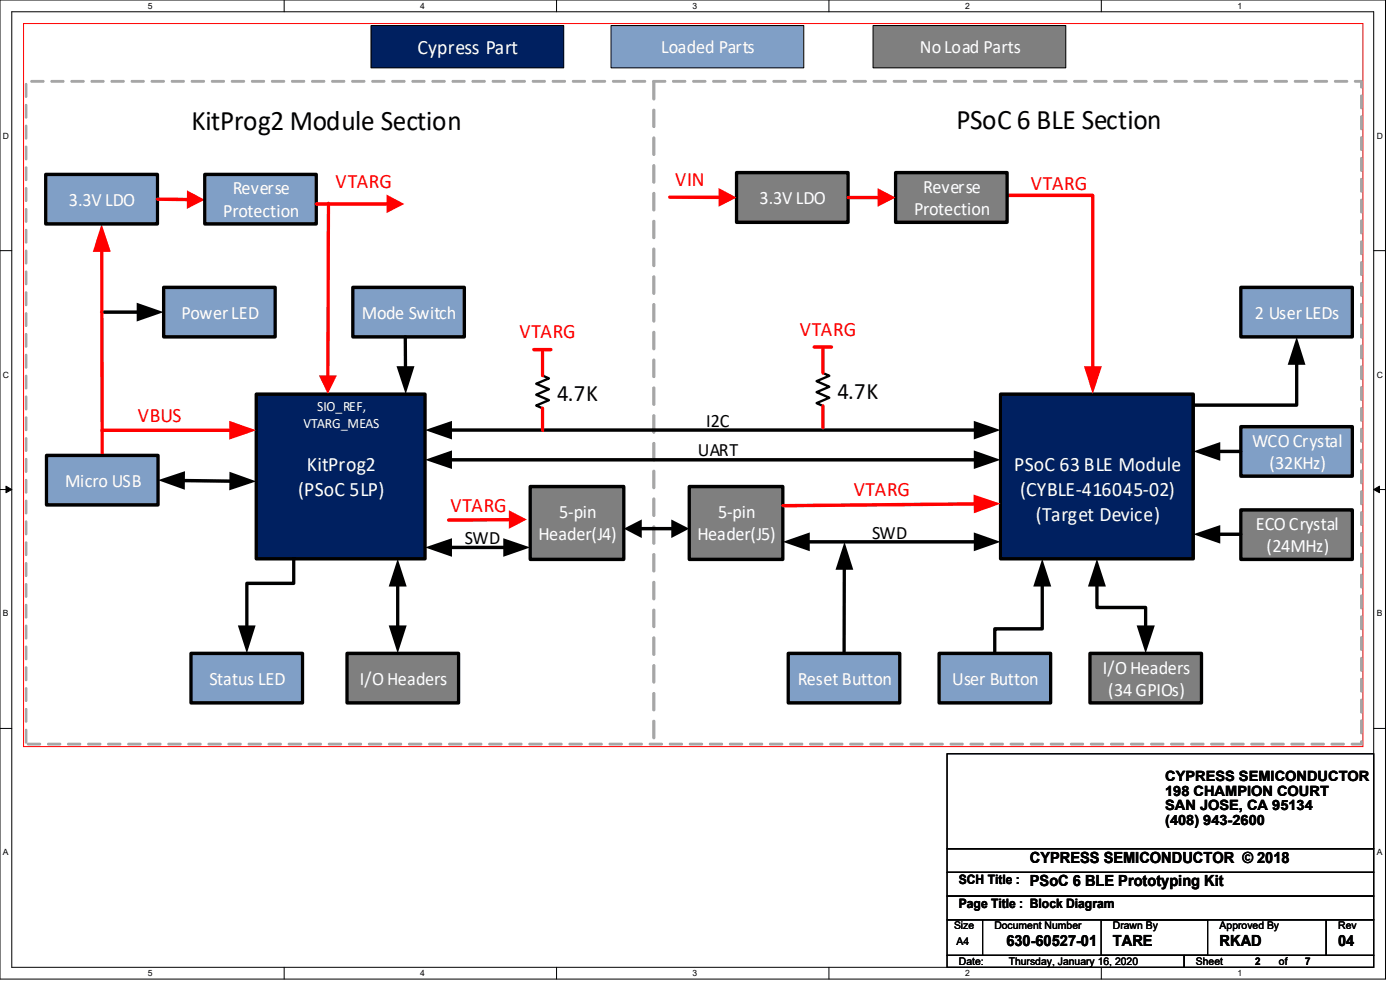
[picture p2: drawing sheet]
<svg xmlns="http://www.w3.org/2000/svg" width="297mm" height="210mm" viewBox="0 0 297 210" stroke-linecap="round" stroke-linejoin="round" font-family="sans-serif">
<path d="M0 0h293.9v207.7h-293.9zM2.5 2.5h288.9v202.7h-288.9z" fill="none" stroke="#000" stroke-width=".21"/>
<g fill="#fff">
<path d="M31.4 .3h.9v1.9h-.9z"/>
<path d="M31.4 205.4h.9v2h-.9z"/>
</g>
<path d="M60.3 0v2.5M60.3 205.2v2.5" fill="none" stroke="#000" stroke-width=".21"/>
<g fill="#fff">
<path d="M89.2 .3h.9v1.9h-.9z"/>
<path d="M89.2 205.4h.9v2h-.9z"/>
</g>
<path d="M118.1 0v2.5M118.1 205.2v2.5" fill="none" stroke="#000" stroke-width=".21"/>
<g fill="#fff">
<path d="M146.9 .3h1v1.9h-1z"/>
<path d="M146.9 205.4h1v2h-1z"/>
</g>
<path d="M175.9 0v2.5M175.9 205.2v2.5" fill="none" stroke="#000" stroke-width=".21"/>
<g fill="#fff">
<path d="M204.7 .3h1v1.9h-1z"/>
<path d="M204.7 205.4h1v2h-1z"/>
</g>
<path d="M233.6 0v2.5M233.6 205.2v2.5" fill="none" stroke="#000" stroke-width=".21"/>
<g fill="#fff">
<path d="M262.5 .3h1v1.9h-1z"/>
<path d="M262.5 205.4h1v2h-1z"/>
<path d="M.6 27.8h1.3v2h-1.3z"/>
<path d="M292.1 27.8h1.2v2h-1.2z"/>
<path d="M.6 78.5h1.3v2h-1.3z"/>
<path d="M292.1 78.5h1.2v2h-1.2z"/>
</g>
<path d="M0 53.2h2.5M291.4 53.2h2.5" fill="none" stroke="#000" stroke-width=".21"/>
<g fill="#fff">
<path d="M.6 129.2h1.2v1.9h-1.2z"/>
<path d="M292.1 129.2h1.1v1.9h-1.1z"/>
</g>
<path d="M0 103.8h2.5M1.3 103.1l1.2 .7-1.2 .7zM291.4 103.8l1.3-.7v1.4zM291.4 103.8h2.5" fill="none" stroke="#000" stroke-width=".21"/>
<path d="M1.3 103.1l1.2 .7-1.2 .7zM291.4 103.8l1.3-.7v1.4z" fill="#000"/>
<g fill="#fff">
<path d="M.6 179.8h1.2v2h-1.2z"/>
<path d="M292.1 179.8h1.1v2h-1.1z"/>
</g>
<path d="M0 154.5h2.5M291.4 154.5h2.5" fill="none" stroke="#000" stroke-width=".21"/>
<path d="M5 5h284.1v153.4h-284.1z" fill-rule="evenodd" fill="#fff"/>
<path d="M5 5h284.1v153.4h-284.1z" fill="none" stroke="#f00" stroke-width=".21"/>
<path d="M40.5 138.6h23.7v10.5h-23.7z" fill-rule="evenodd" fill="#809fc6"/>
<path d="M40.5 138.6h23.7v10.5h-23.7z" fill="none" stroke="#000" stroke-width=".71"/>
<path d="M73.6 138.6h23.7v10.5h-23.7z" fill-rule="evenodd" fill="#7f7f7f"/>
<path d="M73.6 138.6h23.7v10.5h-23.7z" fill="none" stroke="#000" stroke-width=".71"/>
<path d="M74.8 61h23.7v10.5h-23.7z" fill-rule="evenodd" fill="#809fc6"/>
<path d="M74.8 61h23.7v10.5h-23.7z" fill="none" stroke="#000" stroke-width=".71"/>
<path d="M199.2 138.6h23.7v10.5h-23.7z" fill-rule="evenodd" fill="#809fc6"/>
<path d="M199.2 138.6h23.7v10.5h-23.7z" fill="none" stroke="#000" stroke-width=".71"/>
<path d="M231.2 138.6h23.7v10.5h-23.7z" fill-rule="evenodd" fill="#7f7f7f"/>
<path d="M221.1 124v9.4h-10.1v5.2M231.2 138.6h23.7v10.5h-23.7z" fill="none" stroke="#000" stroke-width=".71"/>
<path d="M221.1 118.5l1.9 5.9h-3.8z" fill="#000"/>
<path d="M54.4 83.6h35.8v34.9h-35.8z" fill-rule="evenodd" fill="#002060"/>
<path d="M86 71.5v6.7M54.4 83.6h35.8v34.9h-35.8zM38.7 101.9l10.4 .2M62.3 118.5v5.2h-9.9v9.5" fill="none" stroke="#000" stroke-width=".71"/>
<path d="M84.1 77.7h3.8l-1.8 5.9zM33.5 101.9l5.7-2v4zM48.7 100.1l5.7 2-5.8 1.9zM50.5 132.7h3.7l-1.8 5.9z" fill="#000"/>
<path d="M167.2 138.6h23.7v10.5h-23.7z" fill-rule="evenodd" fill="#809fc6"/>
<path d="M167.2 138.6h23.7v10.5h-23.7z" fill="none" stroke="#000" stroke-width=".71"/>
<path d="M34.7 61h23.7v10.5h-23.7z" fill-rule="evenodd" fill="#809fc6"/>
<path d="M21.5 66.2h8M34.7 61h23.7v10.5h-23.7zM84.4 124v9.2" fill="none" stroke="#000" stroke-width=".71"/>
<path d="M29 64.2l5.7 2-5.7 2zM84.4 118.5l1.9 5.9h-3.8zM82.5 132.7h3.8l-1.9 5.9z" fill="#000"/>
<path d="M212.3 83.6h40.9v34.9h-40.9z" fill-rule="evenodd" fill="#002060"/>
<path d="M212.3 83.6h40.9v34.9h-40.9zM232.7 124v4.9h10.3v4.3" fill="none" stroke="#000" stroke-width=".71"/>
<path d="M232.7 118.5l1.9 5.9h-3.8zM241.1 132.7h3.9l-2 5.9z" fill="#000"/>
<path d="M263.2 90.5h23.7v10.5h-23.7z" fill-rule="evenodd" fill="#809fc6"/>
<path d="M263.2 90.5h23.7v10.5h-23.7z" fill="none" stroke="#000" stroke-width=".71"/>
<path d="M147.3 87.2h9.6v4h-9.6z" fill-rule="evenodd" fill="#fff"/>
<path d="M263.2 61h23.7v10.5h-23.7z" fill-rule="evenodd" fill="#809fc6"/>
<path d="M263.2 61h23.7v10.5h-23.7zM275.1 76.9v9h-21.9M258.4 95.8h4.8M179.1 120.4v18.2" fill="none" stroke="#000" stroke-width=".71"/>
<path d="M275.1 71.5l1.8 5.9h-3.7zM253.2 95.8l5.7-2v3.9zM179.2 114.9l1.8 6h-3.8z" fill="#000"/>
<path d="M21.6 52.9l.1 43.7" fill="none" stroke="#f00" stroke-width=".71"/>
<path d="M21.5 47.5l2 5.9h-3.8z" fill="#f00"/>
<path d="M156.3 36.6h23.6v10.6h-23.6z" fill-rule="evenodd" fill="#7f7f7f"/>
<path d="M156.3 36.6h23.6v10.6h-23.6z" fill="none" stroke="#000" stroke-width=".71"/>
<path d="M9.9 96.6h23.6v10.5h-23.6z" fill-rule="evenodd" fill="#809fc6"/>
<path d="M9.9 96.6h23.6v10.5h-23.6z" fill="none" stroke="#000" stroke-width=".71"/>
<path d="M213.7 41.4h18.1v36.8" fill="none" stroke="#f00" stroke-width=".71"/>
<path d="M230 77.7h3.8l-2 5.9z" fill="#f00"/>
<path d="M263.2 108.2h23.7v10.5h-23.7z" fill-rule="evenodd" fill="#7f7f7f"/>
<path d="M258.4 113.3h4.8M263.2 108.2h23.7v10.5h-23.7z" fill="none" stroke="#000" stroke-width=".71"/>
<path d="M253.2 113.3l5.7-1.9v3.9z" fill="#000"/>
<path d="M78.7 5.4h40.9v9h-40.9z" fill-rule="evenodd" fill="#002060"/>
<path d="M78.7 5.4h40.9v9h-40.9z" fill="none" stroke="#000" stroke-width=".21"/>
<path d="M129.6 5.4h40.9v9h-40.9z" fill-rule="evenodd" fill="#809fc6"/>
<path d="M129.6 5.4h40.9v9h-40.9z" fill="none" stroke="#000" stroke-width=".21"/>
<path d="M185.2 5.4h40.9v9h-40.9z" fill-rule="evenodd" fill="#7f7f7f"/>
<path d="M185.2 5.4h40.9v9h-40.9z" fill="none" stroke="#000" stroke-width=".21"/>
<path d="M21.7 91.3h27.4" fill="none" stroke="#f00" stroke-width=".71"/>
<path d="M48.6 89.3l5.8 2-5.8 2z" fill="#f00"/>
<path d="M9.7 37h23.7v10.5h-23.7z" fill-rule="evenodd" fill="#809fc6"/>
<path d="M9.7 37h23.7v10.5h-23.7z" fill="none" stroke="#000" stroke-width=".71"/>
<path d="M142.1 41.8l10.8 .1" fill="none" stroke="#f00" stroke-width=".71"/>
<path d="M152.4 39.9l3.9 2-3.9 2z" fill="#f00"/>
<path d="M33.4 42.2l6.7 .1" fill="none" stroke="#f00" stroke-width=".71"/>
<path d="M39.7 40.4l3.7 2-3.8 1.9z" fill="#f00"/>
<path d="M43.4 37h23.7v10.5h-23.7z" fill-rule="evenodd" fill="#809fc6"/>
<path d="M43.4 37h23.7v10.5h-23.7z" fill="none" stroke="#000" stroke-width=".71"/>
<path d="M67.1 43.3h15.3" fill="none" stroke="#f00" stroke-width=".71"/>
<path d="M82 41.3l3.8 2-3.8 1.9z" fill="#f00"/>
<path d="M69.7 43.1l-.1 37" fill="none" stroke="#f00" stroke-width=".71"/>
<path d="M67.6 79.6h3.9l-1.9 4z" fill="#f00"/>
<path d="M190 36.6h23.7v10.6h-23.7z" fill-rule="evenodd" fill="#7f7f7f"/>
<path d="M190 36.6h23.7v10.6h-23.7z" fill="none" stroke="#000" stroke-width=".71"/>
<path d="M179.9 41.9h6.7" fill="none" stroke="#f00" stroke-width=".71"/>
<path d="M186.2 39.9l3.8 2-3.8 2z" fill="#f00"/>
<path d="M138.5 17.3h.4v.2v3.5l-.2 .2-.2-.2zM138.6 23.2h.3v.2v3.4l-.2 .3-.2-.3zM138.6 29.1h.3v.2v3.4l-.2 .3-.2-.3v-3.4zM138.6 35h.3v.2v3.4l-.2 .3-.2-.3v-3.4zM138.6 40.8l.3 .1v.2v3.4l-.2 .2-.2-.2v-3.4zM138.5 46.8h.4v.1v3.5l-.2 .2-.2-.2zM138.6 52.6l.3 .1v.2v3.4l-.2 .3-.2-.3zM138.6 58.5l.3 .1v.2v3.4l-.2 .2-.2-.2zM138.6 64.4l.3 .1v.1v3.5l-.2 .2-.2-.2v-3.5zM138.6 70.3l.3 .1v.1v3.5l-.2 .2-.2-.2v-3.5zM138.6 76.2h.3v.2v3.5l-.2 .2-.2-.2v-3.5zM138.5 82.1h.4v.2v3.4l-.2 .3-.2-.3zM138.6 88h.3v.2v3.5l-.2 .2-.2-.2zM138.6 93.9h.3v.2v3.4l-.2 .3-.2-.3zM138.6 99.8h.3v.2v3.4l-.2 .3-.2-.3v-3.4zM138.6 105.7h.3v.2v3.4l-.2 .3-.2-.3v-3.4zM138.5 111.6h.4v.2v3.4l-.2 .2-.2-.2zM138.5 117.5h.4v.1v3.5l-.2 .2-.2-.2zM138.6 123.3l.3 .1v.2v3.4l-.2 .3-.2-.3zM138.6 129.2l.3 .1v.2v3.4l-.2 .2-.2-.2v-3.4zM138.6 135.1l.3 .1v.1v3.5l-.2 .2-.2-.2v-3.5zM138.6 141h.3v.2v3.5l-.2 .2-.2-.2v-3.5zM138.6 146.9l.3 .1v.2v3.4l-.2 .2-.2-.2zM138.5 152.8h.4v.2v3.5l-.2 .2-.2-.2z" fill="#a5a5a5"/>
<g fill="none" stroke="#a5a5a5" stroke-width=".21">
<path d="M138.5 17.3h.4v.2v3.5l-.2 .2-.2-.2zM138.6 23.2h.3v.2v3.4l-.2 .3-.2-.3zM138.6 29.1h.3v.2v3.4l-.2 .3-.2-.3v-3.4zM138.6 35h.3v.2v3.4l-.2 .3-.2-.3v-3.4zM138.5 52.7l.2-.1 .2 .3v3.4l-.2 .3-.2-.3zM138.5 46.8h.4v.1v3.5l-.2 .2-.2-.2zM138.6 40.8l.3 .1v.2v3.4l-.2 .2-.2-.2v-3.4zM138.6 58.5l.3 .1v.2v3.4l-.2 .2-.2-.2zM138.6 64.4l.3 .1v.1v3.5l-.2 .2-.2-.2v-3.5zM138.6 70.3l.3 .1v.1v3.5l-.2 .2-.2-.2v-3.5zM138.6 76.2h.3v.2v3.5l-.2 .2-.2-.2v-3.5zM138.5 88.1l.2-.1 .2 .2v3.5l-.2 .2-.2-.2z"/>
<path d="M138.5 82.1h.4v.2v3.4l-.2 .3-.2-.3zM138.6 93.9h.3v.2v3.4l-.2 .3-.2-.3zM138.6 99.8h.3v.2v3.4l-.2 .3-.2-.3v-3.4zM138.5 111.6h.4v.2v3.4l-.2 .2-.2-.2zM138.5 117.5h.4v.1v3.5l-.2 .2-.2-.2zM138.6 105.7h.3v.2v3.4l-.2 .3-.2-.3v-3.4zM138.6 123.3l.3 .1v.2v3.4l-.2 .3-.2-.3zM138.6 129.2l.3 .1v.2v3.4l-.2 .2-.2-.2v-3.4zM138.6 135.1l.3 .1v.1v3.5l-.2 .2-.2-.2v-3.5zM138.5 147l.2-.1 .2 .3v3.4l-.2 .2-.2-.2zM138.5 152.8h.4v.2v3.5l-.2 .2-.2-.2zM138.6 141h.3v.2v3.5l-.2 .2-.2-.2v-3.5z"/>
</g>
<path d="M146.2 103.2h19.9v15.5h-19.9z" fill-rule="evenodd" fill="#7f7f7f"/>
<path d="M135.7 112.1h7.2M146.2 103.2h19.9v15.5h-19.9z" fill="none" stroke="#000" stroke-width=".71"/>
<path d="M132.3 112.1l3.8-1.9v3.9zM142.4 110.2l3.8 1.9-3.8 2z" fill="#000"/>
<path d="M112.5 103.2h19.8v15.5h-19.8z" fill-rule="evenodd" fill="#7f7f7f"/>
<path d="M112.5 103.2h19.8v15.5h-19.8z" fill="none" stroke="#000" stroke-width=".71"/>
<path d="M108.4 110.2l-13.2 .1" fill="none" stroke="#f00" stroke-width=".71"/>
<path d="M107.9 108.2l3.9 2-3.9 2z" fill="#f00"/>
<path d="M207.1 106.9l-41 .4" fill="none" stroke="#f00" stroke-width=".71"/>
<path d="M206.5 104.9l5.8 1.9-5.7 2.1z" fill="#f00"/>
<path d="M95.4 91.2h111.7M95.4 97.5h111.7M95.4 116.1h11.8M171.3 114.9h35.8" fill="none" stroke="#000" stroke-width=".71"/>
<path d="M90.2 91.2l5.7-1.9v3.9zM90.2 97.5l5.7-2v4zM206.6 89.3l5.7 1.9-5.7 2zM206.6 95.5l5.7 2-5.7 2zM90.2 116.1l5.7-1.9v3.9zM106.8 114.2l5.7 1.9-5.7 2zM166.1 114.9l5.7-2v4zM206.6 112.9l5.7 2-5.7 2z" fill="#000"/>
<path d="M5.4 154.7h.3v.2v2.5l-.2 .2-.1-.2zM5.4 150.3l.3 .2v2.5l-.2 .2-.1-.2zM5.4 145.9l.3 .1v2.6l-.2 .2-.1-.2zM5.4 141.5h.3v.1v2.6l-.2 .2-.1-.2zM5.4 137.1l.3 .1v2.6l-.2 .2-.1-.2zM5.4 132.6h.3v.2v2.5l-.2 .3-.1-.3zM5.4 128.2l.3 .2v2.5l-.2 .2-.1-.2zM5.4 123.8l.3 .2v2.5l-.2 .2-.1-.2zM5.4 119.4h.3v.1v2.6l-.2 .2-.1-.2zM5.4 115l.3 .1v2.6l-.2 .2-.1-.2zM5.4 110.5h.3v.2v2.5l-.2 .3-.1-.3zM5.4 106.1l.3 .2v2.5l-.2 .2-.1-.2zM5.4 101.7l.3 .2v2.5l-.2 .2-.1-.2zM5.4 97.3h.3v.2v2.5l-.2 .2-.1-.2zM5.4 92.9l.3 .1v2.6l-.2 .2-.1-.2zM5.4 88.5l.3 .1v2.6l-.2 .2-.1-.2zM5.4 84h.3v.2v2.5l-.2 .3-.1-.3zM5.4 79.6l.3 .2v2.5l-.2 .2-.1-.2zM5.4 75.2h.3v.2v2.5l-.2 .2-.1-.2zM5.4 70.8l.3 .1v2.6l-.2 .2-.1-.2zM5.4 66.4l.3 .1v2.6l-.2 .2-.1-.2zM5.4 61.9h.3v.2v2.5l-.2 .3-.1-.3zM5.4 57.5l.3 .2v2.5l-.2 .2-.1-.2zM5.4 53.1h.3v.2v2.5l-.2 .2-.1-.2zM5.4 48.7l.3 .1v2.6l-.2 .2-.1-.2zM5.4 44.3l.3 .1v2.6l-.2 .2-.1-.2zM5.4 39.9h.3v.1v2.5l-.2 .3-.1-.3zM5.4 35.4l.3 .2v2.5l-.2 .2-.1-.2zM5.4 31l.3 .2v2.5l-.2 .2-.1-.2zM5.4 26.6h.3v.2v2.5l-.2 .2-.1-.2zM5.4 22.2l.3 .1v2.6l-.2 .2-.1-.2zM5.4 17.8h.3v.1v2.5l-.2 .3-.1-.3zM6.6 17.1h2.6l.2 .2-.2 .1h-2.5zM10.8 17.1h2.6l.2 .2-.2 .1h-2.4zM15.1 17.1h2.6l.2 .2-.2 .1h-2.5zM19.3 17.1h2.6l.2 .2-.2 .1h-2.4zM23.6 17.1h2.6l.2 .2-.2 .1h-2.5zM27.9 17.1h2.5l.2 .2-.2 .1h-2.4zM32.1 17.1h2.6l.2 .2-.2 .1h-2.5zM36.4 17.1h2.5l.2 .2-.2 .1h-2.4zM40.6 17.1h2.6l.2 .2-.2 .1h-2.5zM44.9 17.1h2.6l.1 .2-.1 .1h-2.5zM49.1 17.1h2.6l.2 .2-.2 .1h-2.5zM53.4 17.1h2.6l.1 .2-.1 .1h-2.5zM57.6 17.1h2.6l.2 .2-.2 .1h-2.5zM61.9 17.1h2.6l.1 .2-.1 .1h-2.5zM66.1 17.1h2.6l.2 .2-.2 .1h-2.4zM70.4 17.1h2.6l.2 .2-.2 .1h-2.5zM74.6 17.1h2.7l.1 .2-.1 .1h-2.5zM78.9 17.1h2.6l.2 .2-.2 .1h-2.5zM83.2 17.1h2.6l.1 .2-.1 .1h-2.5zM87.4 17.1h2.6l.2 .2-.2 .1h-2.5zM91.7 17.1h2.6l.1 .2-.1 .1h-2.5zM95.9 17.1h2.6l.2 .2-.2 .1h-2.4zM100.2 17.1h2.6l.2 .2-.2 .1h-2.5zM104.4 17.1h2.6l.2 .2-.2 .1h-2.4zM108.7 17.1h2.6l.2 .2-.2 .1h-2.5zM113 17.1h2.5l.2 .2-.2 .1h-2.4zM117.2 17.1h2.6l.2 .2-.2 .1h-2.5zM121.5 17.1h2.5l.2 .2-.2 .1h-2.4zM125.7 17.1h2.6l.2 .2-.2 .1h-2.5zM130 17.1h2.5l.2 .2-.2 .1h-2.4zM134.2 17.1h2.6l.2 .2-.2 .1h-2.5zM138.5 17.1h2.6l.2 .2-.2 .1h-2.5zM142.7 17.1h2.6l.2 .2-.2 .1h-2.5zM147 17.1h2.6l.2 .2-.2 .1h-2.5zM151.2 17.1h2.6l.2 .2-.2 .1h-2.5zM155.5 17.1h2.6l.2 .2-.2 .1h-2.5zM159.7 17.1h2.6l.2 .2-.2 .1h-2.4zM164 17.1h2.6l.2 .2-.2 .1h-2.5zM168.2 17.1h2.7l.1 .2-.1 .1h-2.5zM172.5 17.1h2.6l.2 .2-.2 .1h-2.5zM176.8 17.1h2.6l.1 .2-.1 .1h-2.5zM181 17.1h2.6l.2 .2-.2 .1h-2.5zM185.3 17.1h2.6l.1 .2-.1 .1h-2.5zM189.5 17.1h2.6l.2 .2-.2 .1h-2.4zM193.8 17.1h2.6l.2 .2-.2 .1h-2.5zM198 17.1h2.6l.2 .2-.2 .1h-2.4zM202.3 17.1h2.6l.2 .2-.2 .1h-2.5zM206.6 17.1h2.5l.2 .2-.2 .1h-2.4zM210.8 17.1h2.6l.2 .2-.2 .1h-2.5zM215.1 17.1h2.5l.2 .2-.2 .1h-2.4zM219.3 17.1h2.6l.2 .2-.2 .1h-2.5zM223.6 17.1h2.5l.3 .2-.3 .1h-2.4zM227.8 17.1h2.6l.2 .2-.2 .1h-2.4l-.2-.1zM232.1 17.1h2.6l.2 .2-.2 .1h-2.5zM236.3 17.1h2.6l.2 .2-.2 .1h-2.4l-.2-.1zM240.6 17.1h2.6l.2 .2-.2 .1h-2.5zM244.8 17.1h2.6l.2 .2-.2 .1h-2.4l-.2-.1zM249.1 17.1h2.6l.2 .2-.2 .1h-2.5zM253.3 17.1h2.6l.2 .2-.2 .1h-2.4l-.2-.1zM257.6 17.1h2.6l.2 .2-.2 .1h-2.5zM261.8 17.1h2.7l.1 .2-.1 .1h-2.5l-.2-.1zM266.1 17.1h2.6l.2 .2-.2 .1h-2.5zM270.4 17.1h2.6l.1 .2-.1 .1h-2.5l-.2-.1zM274.6 17.1h2.6l.2 .2-.2 .1h-2.5zM278.9 17.1h2.6l.1 .2-.1 .1h-2.5l-.2-.1zM283.1 17.1h2.6l.2 .2-.2 .1h-2.4zM287.4 17.1h1.5v1.5l-.3-.1v-1.2l.2 .1h-1.3l-.2-.1zM288.7 20.2l.3 .1v2.6l-.2 .2-.2-.2zM288.7 24.6h.2l.1 .2v2.5l-.2 .2-.2-.2zM288.7 29.1l.3 .1v2.5l-.2 .2-.2-.2zM288.7 33.5h.2l.1 .1v2.6l-.2 .2-.2-.2zM288.7 37.9l.3 .1v2.6l-.2 .2-.2-.2zM288.7 42.3l.3 .1v2.6l-.2 .2-.2-.2zM288.7 46.7h.2l.1 .2v2.5l-.2 .2-.2-.2zM288.7 51.1l.3 .2v2.5l-.2 .2-.2-.2zM288.7 55.6l.3 .1v2.6l-.2 .1-.2-.1zM288.7 60h.2l.1 .1v2.6l-.2 .2-.2-.2zM288.7 64.4l.3 .1v2.6l-.2 .2-.2-.2zM288.7 68.8h.2l.1 .2v2.5l-.2 .2-.2-.2zM288.7 73.2l.3 .2v2.5l-.2 .2-.2-.2zM288.7 77.6l.3 .2v2.5l-.2 .2-.2-.2zM288.7 82.1h.2l.1 .1v2.6l-.2 .2-.2-.2zM288.7 86.5l.3 .1v2.6l-.2 .2-.2-.2zM288.7 90.9h.2l.1 .2v2.5l-.2 .2-.2-.2zM288.7 95.3l.3 .2v2.5l-.2 .2-.2-.2zM288.7 99.7l.3 .2v2.5l-.2 .2-.2-.2zM288.7 104.2h.2l.1 .1v2.5l-.2 .3-.2-.3zM288.7 108.6l.3 .1v2.6l-.2 .2-.2-.2zM288.7 113l.3 .1v2.6l-.2 .2-.2-.2zM288.7 117.4h.2l.1 .2v2.5l-.2 .2-.2-.2zM288.7 121.8l.3 .2v2.5l-.2 .2-.2-.2zM288.7 126.3h.2l.1 .1v2.5l-.2 .3-.2-.3zM288.7 130.7l.3 .1v2.6l-.2 .2-.2-.2zM288.7 135.1l.3 .1v2.6l-.2 .2-.2-.2zM288.7 139.5h.2l.1 .2v2.5l-.2 .2-.2-.2zM288.7 143.9l.3 .2v2.5l-.2 .2-.2-.2zM288.7 148.4h.2l.1 .1v2.5l-.2 .3-.2-.3zM288.7 152.8h.2l.1 .1v2.5l-.2 .3-.2-.3zM286.7 157.7l2.1-.1-.2 .2 .1-.6 .3 .1v.5l-.2 .2h-2zM282.4 157.7l2.6-.1 .2 .2-.2 .2h-2.5zM278.2 157.7l2.6-.1 .2 .2-.2 .2h-2.5zM273.9 157.7l2.6-.1 .2 .2-.2 .2h-2.5zM269.7 157.7l2.6-.1 .2 .2-.2 .2h-2.5zM265.4 157.7l2.6-.1 .2 .2-.2 .2h-2.5zM261.2 157.7l2.6-.1 .1 .2-.1 .2h-2.5zM256.9 157.7l2.6-.1 .2 .2-.2 .2h-2.5zM252.7 157.7l2.6-.1 .1 .2-.1 .2h-2.5zM248.4 157.7l2.6-.1 .2 .2-.2 .2h-2.5zM244.1 157.7l2.7-.1 .1 .2-.1 .2h-2.5zM239.9 157.7l2.6-.1 .2 .2-.2 .2h-2.5zM235.6 157.7l2.7-.1 .1 .2-.1 .2h-2.5zM231.4 157.7l2.6-.1 .1 .2-.1 .2h-2.5zM227.1 157.7l2.6-.1 .2 .2-.2 .2h-2.5zM222.9 157.7l2.6-.1 .1 .2-.1 .2h-2.5zM218.6 157.7l2.6-.1 .2 .2-.2 .2h-2.5zM214.3 157.7l2.7-.1 .1 .2-.1 .2h-2.5zM210.1 157.7l2.6-.1 .2 .2-.2 .2h-2.5zM205.8 157.7l2.6-.1 .2 .2-.2 .2h-2.4zM201.6 157.7l2.6-.1 .1 .2-.1 .2h-2.5zM197.3 157.7l2.6-.1 .2 .2-.2 .2h-2.5zM193.1 157.7l2.6-.1 .1 .2-.1 .2h-2.5zM188.8 157.7l2.6-.1 .2 .2-.2 .2h-2.5zM184.6 157.7l2.6-.1 .1 .2-.1 .2h-2.5zM180.3 157.7l2.6-.1 .2 .2-.2 .2h-2.5zM176.1 157.7l2.6-.1 .1 .2-.1 .2h-2.5zM171.8 157.7l2.6-.1 .2 .2-.2 .2h-2.5zM167.6 157.7l2.6-.1 .1 .2-.1 .2h-2.5zM163.3 157.7l2.6-.1 .2 .2-.2 .2h-2.5zM159 157.7l2.7-.1 .1 .2-.1 .2h-2.5zM154.8 157.7l2.6-.1 .2 .2-.2 .2h-2.5zM150.5 157.7l2.7-.1 .1 .2-.1 .2h-2.5zM146.3 157.7l2.6-.1 .2 .2-.2 .2h-2.5zM142 157.7l2.7-.1 .1 .2-.1 .2h-2.5zM137.8 157.7l2.6-.1 .1 .2-.1 .2h-2.5zM133.5 157.7l2.6-.1 .2 .2-.2 .2h-2.5zM129.3 157.7l2.6-.1 .1 .2-.1 .2h-2.5zM125 157.7l2.6-.1 .2 .2-.2 .2h-2.5zM120.7 157.7l2.7-.1 .1 .2-.1 .2h-2.5zM116.5 157.7l2.6-.1 .2 .2-.2 .2h-2.5zM112.2 157.7l2.7-.1 .1 .2-.1 .2h-2.5zM108 157.7l2.6-.1 .1 .2-.1 .2h-2.5zM103.7 157.7l2.6-.1 .2 .2-.2 .2h-2.5zM99.5 157.7l2.6-.1 .1 .2-.1 .2h-2.5zM95.2 157.7l2.6-.1 .2 .2-.2 .2h-2.5zM91 157.7l2.6-.1 .1 .2-.1 .2h-2.5zM86.7 157.7l2.6-.1 .2 .2-.2 .2h-2.5zM82.5 157.7l2.6-.1 .1 .2-.1 .2h-2.5zM78.2 157.7l2.6-.1 .2 .2-.2 .2h-2.5zM74 157.7l2.6-.1 .1 .2-.1 .2h-2.5zM69.7 157.7l2.6-.1 .2 .2-.2 .2h-2.5zM65.4 157.7l2.7-.1 .1 .2-.1 .2h-2.5h-.2zM61.2 157.7l2.6-.1 .2 .2-.2 .2h-2.5zM56.9 157.7l2.7-.1 .1 .2-.1 .2h-2.5h-.2zM52.7 157.7l2.6-.1 .2 .2-.2 .2h-2.5zM48.4 157.7l2.7-.1 .1 .2-.1 .2h-2.5h-.2zM44.2 157.7l2.6-.1 .1 .2-.1 .2h-2.5zM39.9 157.7l2.6-.1 .2 .2-.2 .2h-2.5h-.1zM35.7 157.7l2.6-.1 .1 .2-.1 .2h-2.5zM31.4 157.7l2.6-.1 .2 .2-.2 .2h-2.5h-.1zM27.1 157.7l2.7-.1 .1 .2-.1 .2h-2.5zM22.9 157.7l2.6-.1 .2 .2-.2 .2h-2.5h-.1zM18.6 157.7l2.7-.1 .1 .2-.1 .2h-2.5zM14.4 157.7l2.6-.1 .1 .2-.1 .2h-2.5h-.1zM10.1 157.7l2.6-.1 .2 .2-.2 .2h-2.5zM5.9 157.7l2.6-.1 .1 .2-.1 .2h-2.5h-.1z" fill="#a5a5a5"/>
<g fill="none" stroke="#a5a5a5" stroke-width=".21">
<path d="M5.4 17.8h.3v.1v2.5l-.2 .3-.1-.3zM6.6 17.1h2.6l.2 .2-.2 .1h-2.5zM10.8 17.1h2.6l.2 .2-.2 .1h-2.4zM15.1 17.1h2.6l.2 .2-.2 .1h-2.5zM19.3 17.1h2.6l.2 .2-.2 .1h-2.4zM23.6 17.1h2.6l.2 .2-.2 .1h-2.5zM27.9 17.1h2.5l.2 .2-.2 .1h-2.4zM32.1 17.1h2.6l.2 .2-.2 .1h-2.5zM36.4 17.1h2.5l.2 .2-.2 .1h-2.4zM40.6 17.1h2.6l.2 .2-.2 .1h-2.5zM44.9 17.1h2.6l.1 .2-.1 .1h-2.5zM49.1 17.1h2.6l.2 .2-.2 .1h-2.5z"/>
<path d="M53.4 17.1h2.6l.1 .2-.1 .1h-2.5zM57.6 17.1h2.6l.2 .2-.2 .1h-2.5zM61.9 17.1h2.6l.1 .2-.1 .1h-2.5zM66.1 17.1h2.6l.2 .2-.2 .1h-2.4zM70.4 17.1h2.6l.2 .2-.2 .1h-2.5zM74.6 17.1h2.7l.1 .2-.1 .1h-2.5zM78.9 17.1h2.6l.2 .2-.2 .1h-2.5zM83.2 17.1h2.6l.1 .2-.1 .1h-2.5zM87.4 17.1h2.6l.2 .2-.2 .1h-2.5zM91.7 17.1h2.6l.1 .2-.1 .1h-2.5zM95.9 17.1h2.6l.2 .2-.2 .1h-2.4zM100.2 17.1h2.6l.2 .2-.2 .1h-2.5z"/>
<path d="M104.4 17.1h2.6l.2 .2-.2 .1h-2.4zM108.7 17.1h2.6l.2 .2-.2 .1h-2.5zM113 17.1h2.5l.2 .2-.2 .1h-2.4zM117.2 17.1h2.6l.2 .2-.2 .1h-2.5zM121.5 17.1h2.5l.2 .2-.2 .1h-2.4zM125.7 17.1h2.6l.2 .2-.2 .1h-2.5zM130 17.1h2.5l.2 .2-.2 .1h-2.4zM134.2 17.1h2.6l.2 .2-.2 .1h-2.5zM138.5 17.1h2.6l.2 .2-.2 .1h-2.5zM142.7 17.1h2.6l.2 .2-.2 .1h-2.5zM147 17.1h2.6l.2 .2-.2 .1h-2.5zM151.2 17.1h2.6l.2 .2-.2 .1h-2.5z"/>
<path d="M155.5 17.1h2.6l.2 .2-.2 .1h-2.5zM159.7 17.1h2.6l.2 .2-.2 .1h-2.4zM164 17.1h2.6l.2 .2-.2 .1h-2.5zM168.2 17.1h2.7l.1 .2-.1 .1h-2.5zM172.5 17.1h2.6l.2 .2-.2 .1h-2.5zM176.8 17.1h2.6l.1 .2-.1 .1h-2.5zM181 17.1h2.6l.2 .2-.2 .1h-2.5zM185.3 17.1h2.6l.1 .2-.1 .1h-2.5zM189.5 17.1h2.6l.2 .2-.2 .1h-2.4zM193.8 17.1h2.6l.2 .2-.2 .1h-2.5zM198 17.1h2.6l.2 .2-.2 .1h-2.4zM202.3 17.1h2.6l.2 .2-.2 .1h-2.5z"/>
<path d="M206.6 17.1h2.5l.2 .2-.2 .1h-2.4zM210.8 17.1h2.6l.2 .2-.2 .1h-2.5zM215.1 17.1h2.5l.2 .2-.2 .1h-2.4zM219.3 17.1h2.6l.2 .2-.2 .1h-2.5zM223.6 17.1h2.5l.3 .2-.3 .1h-2.4zM227.8 17.1h2.6l.2 .2-.2 .1h-2.4l-.2-.1zM232.1 17.1h2.6l.2 .2-.2 .1h-2.5zM236.3 17.1h2.6l.2 .2-.2 .1h-2.4l-.2-.1zM240.6 17.1h2.6l.2 .2-.2 .1h-2.5zM244.8 17.1h2.6l.2 .2-.2 .1h-2.4l-.2-.1zM249.1 17.1h2.6l.2 .2-.2 .1h-2.5zM253.3 17.1h2.6l.2 .2-.2 .1h-2.4l-.2-.1z"/>
<path d="M257.6 17.1h2.6l.2 .2-.2 .1h-2.5zM261.8 17.1h2.7l.1 .2-.1 .1h-2.5l-.2-.1zM266.1 17.1h2.6l.2 .2-.2 .1h-2.5zM270.4 17.1h2.6l.1 .2-.1 .1h-2.5l-.2-.1zM274.6 17.1h2.6l.2 .2-.2 .1h-2.5zM278.9 17.1h2.6l.1 .2-.1 .1h-2.5l-.2-.1zM283.1 17.1h2.6l.2 .2-.2 .1h-2.4zM287.4 17.1h1.5v1.5l-.3-.1v-1.2l.2 .1h-1.3l-.2-.1zM5.4 39.9h.3v.1v2.5l-.2 .3-.1-.3zM5.4 35.4l.3 .2v2.5l-.2 .2-.1-.2zM5.4 31l.3 .2v2.5l-.2 .2-.1-.2zM5.4 26.6h.3v.2v2.5l-.2 .2-.1-.2z"/>
<path d="M5.4 22.2l.3 .1v2.6l-.2 .2-.1-.2zM288.7 20.2l.3 .1v2.6l-.2 .2-.2-.2zM288.7 24.6h.2l.1 .2v2.5l-.2 .2-.2-.2zM288.7 29.1l.3 .1v2.6l-.2 .1-.2-.1zM288.7 33.5h.2l.1 .1v2.6l-.2 .2-.2-.2zM288.7 37.9l.3 .1v2.6l-.2 .2-.2-.2zM5.4 57.5l.3 .2v2.5l-.2 .2-.1-.2zM5.4 53.1h.3v.2v2.5l-.2 .2-.1-.2zM5.4 48.7l.3 .1v2.6l-.2 .2-.1-.2zM5.4 44.3l.3 .1v2.6l-.2 .2-.1-.2zM288.7 42.3l.3 .1v2.6l-.2 .2-.2-.2zM288.7 46.7h.2l.1 .2v2.5l-.2 .2-.2-.2z"/>
<path d="M288.7 51.1l.3 .2v2.5l-.2 .2-.2-.2zM288.7 55.6l.3 .1v2.6l-.2 .1-.2-.1zM288.7 60h.2l.1 .1v2.6l-.2 .2-.2-.2zM5.4 79.6l.3 .2v2.5l-.2 .2-.1-.2zM5.4 75.2h.3v.2v2.5l-.2 .2-.1-.2zM5.4 70.8l.3 .1v2.6l-.2 .2-.1-.2zM5.4 66.4l.3 .1v2.6l-.2 .2-.1-.2zM5.4 61.9h.3v.2v2.5l-.2 .3-.1-.3zM288.7 64.4l.3 .1v2.6l-.2 .2-.2-.2zM288.7 68.8h.2l.1 .2v2.5l-.2 .2-.2-.2zM288.7 73.2l.3 .2v2.5l-.2 .2-.2-.2zM288.7 77.7l.3 .1v2.5l-.2 .2-.2-.2z"/>
<path d="M5.4 97.3h.3v.2v2.5l-.2 .2-.1-.2zM5.4 92.9l.3 .1v2.6l-.2 .2-.1-.2zM5.4 88.5l.3 .1v2.6l-.2 .2-.1-.2zM5.4 84h.3v.2v2.5l-.2 .3-.1-.3zM288.7 82.1h.2l.1 .1v2.6l-.2 .2-.2-.2zM288.7 86.5l.3 .1v2.6l-.2 .2-.2-.2zM288.7 90.9h.2l.1 .2v2.5l-.2 .2-.2-.2zM288.7 95.3l.3 .2v2.5l-.2 .2-.2-.2zM288.7 99.7l.3 .2v2.5l-.2 .2-.2-.2zM5.4 119.4h.3v.1v2.6l-.2 .2-.1-.2zM5.4 115l.3 .1v2.6l-.2 .2-.1-.2zM5.4 110.5h.3v.2v2.5l-.2 .3-.1-.3z"/>
<path d="M5.4 106.1l.3 .2v2.5l-.2 .2-.1-.2zM5.4 101.7l.3 .2v2.5l-.2 .2-.1-.2zM288.7 104.2h.2l.1 .1v2.5l-.2 .3-.2-.3zM288.7 108.6l.3 .1v2.6l-.2 .2-.2-.2zM288.7 113l.3 .1v2.6l-.2 .2-.2-.2zM288.7 117.4h.2l.1 .2v2.5l-.2 .2-.2-.2zM5.4 137.1l.3 .1v2.6l-.2 .2-.1-.2zM5.4 132.6h.3v.2v2.5l-.2 .3-.1-.3zM5.4 128.2l.3 .2v2.5l-.2 .2-.1-.2zM5.4 123.8l.3 .2v2.5l-.2 .2-.1-.2zM288.7 121.8l.3 .2v2.5l-.2 .2-.2-.2zM288.7 126.3h.2l.1 .1v2.5l-.2 .3-.2-.3z"/>
<path d="M288.7 130.7l.3 .1v2.6l-.2 .2-.2-.2zM288.7 135.1l.3 .1v2.6l-.2 .2-.2-.2zM288.7 139.5h.2l.1 .2v2.5l-.2 .2-.2-.2zM5.4 154.7h.3v.2v2.5l-.2 .2-.1-.2zM5.4 150.3l.3 .2v2.5l-.2 .2-.1-.2zM5.4 145.9l.3 .1v2.6l-.2 .2-.1-.2zM5.4 141.5h.3v.1v2.6l-.2 .2-.1-.2zM5.9 157.7l2.6-.1 .1 .2-.1 .2h-2.5h-.1zM10.1 157.7l2.6-.1 .2 .2-.2 .2h-2.5zM14.4 157.7l2.6-.1 .1 .2-.1 .2h-2.5h-.1zM18.6 157.7l2.7-.1 .1 .2-.1 .2h-2.5zM22.9 157.7l2.6-.1 .2 .2-.2 .2h-2.5h-.1z"/>
<path d="M27.1 157.7l2.7-.1 .1 .2-.1 .2h-2.5zM31.4 157.7l2.6-.1 .2 .2-.2 .2h-2.5h-.1zM35.7 157.7l2.6-.1 .1 .2-.1 .2h-2.5zM39.9 157.7l2.6-.1 .2 .2-.2 .2h-2.5h-.1zM44.2 157.7l2.6-.1 .1 .2-.1 .2h-2.5zM48.4 157.7l2.7-.1 .1 .2-.1 .2h-2.5h-.2zM52.7 157.7l2.6-.1 .2 .2-.2 .2h-2.5zM56.9 157.7l2.7-.1 .1 .2-.1 .2h-2.5h-.2zM61.2 157.7l2.6-.1 .2 .2-.2 .2h-2.5zM65.4 157.7l2.7-.1 .1 .2-.1 .2h-2.5h-.2zM69.7 157.7l2.6-.1 .2 .2-.2 .2h-2.5zM74 157.7l2.6-.1 .1 .2-.1 .2h-2.5z"/>
<path d="M78.2 157.7l2.6-.1 .2 .2-.2 .2h-2.5zM82.5 157.7l2.6-.1 .1 .2-.1 .2h-2.5zM86.7 157.7l2.6-.1 .2 .2-.2 .2h-2.5zM91 157.7l2.6-.1 .1 .2-.1 .2h-2.5zM95.2 157.7l2.6-.1 .2 .2-.2 .2h-2.5zM99.5 157.7l2.6-.1 .1 .2-.1 .2h-2.5zM103.7 157.7l2.6-.1 .2 .2-.2 .2h-2.5zM108 157.7l2.6-.1 .1 .2-.1 .2h-2.5zM112.2 157.7l2.7-.1 .1 .2-.1 .2h-2.5zM116.5 157.7l2.6-.1 .2 .2-.2 .2h-2.5zM120.7 157.7l2.7-.1 .1 .2-.1 .2h-2.5zM125 157.7l2.6-.1 .2 .2-.2 .2h-2.5z"/>
<path d="M129.3 157.7l2.6-.1 .1 .2-.1 .2h-2.5zM133.5 157.7l2.6-.1 .2 .2-.2 .2h-2.5zM137.8 157.7l2.6-.1 .1 .2-.1 .2h-2.5zM142 157.7l2.7-.1 .1 .2-.1 .2h-2.5zM146.3 157.7l2.6-.1 .2 .2-.2 .2h-2.5zM150.5 157.7l2.7-.1 .1 .2-.1 .2h-2.5zM154.8 157.7l2.6-.1 .2 .2-.2 .2h-2.5zM159 157.7l2.7-.1 .1 .2-.1 .2h-2.5zM163.3 157.7l2.6-.1 .2 .2-.2 .2h-2.5zM167.5 157.7l2.7-.1 .1 .2-.1 .2h-2.5zM171.8 157.7l2.6-.1 .2 .2-.2 .2h-2.5zM176.1 157.7l2.6-.1 .1 .2-.1 .2h-2.5z"/>
<path d="M180.3 157.7l2.6-.1 .2 .2-.2 .2h-2.5zM184.6 157.7l2.6-.1 .1 .2-.1 .2h-2.5zM188.8 157.7l2.6-.1 .2 .2-.2 .2h-2.5zM193.1 157.7l2.6-.1 .1 .2-.1 .2h-2.5zM197.3 157.7l2.6-.1 .2 .2-.2 .2h-2.5zM201.6 157.7l2.6-.1 .1 .2-.1 .2h-2.5zM205.8 157.7l2.6-.1 .2 .2-.2 .2h-2.4zM210.1 157.7l2.6-.1 .2 .2-.2 .2h-2.5zM214.3 157.7l2.7-.1 .1 .2-.1 .2h-2.5zM218.6 157.7l2.6-.1 .2 .2-.2 .2h-2.5zM222.9 157.7l2.6-.1 .1 .2-.1 .2h-2.5zM227.1 157.7l2.6-.1 .2 .2-.2 .2h-2.5z"/>
<path d="M231.4 157.7l2.6-.1 .1 .2-.1 .2h-2.5zM235.6 157.7l2.7-.1 .1 .2-.1 .2h-2.5zM239.9 157.7l2.6-.1 .2 .2-.2 .2h-2.5zM244.1 157.7l2.7-.1 .1 .2-.1 .2h-2.5zM248.4 157.7l2.6-.1 .2 .2-.2 .2h-2.5zM252.7 157.7l2.6-.1 .1 .2-.1 .2h-2.5zM256.9 157.7l2.6-.1 .2 .2-.2 .2h-2.5zM261.2 157.7l2.6-.1 .1 .2-.1 .2h-2.5zM265.4 157.7l2.6-.1 .2 .2-.2 .2h-2.5zM269.7 157.7l2.6-.1 .2 .2-.2 .2h-2.5zM273.9 157.7l2.6-.1 .2 .2-.2 .2h-2.5zM278.2 157.7l2.6-.1 .2 .2-.2 .2h-2.5z"/>
<path d="M282.4 157.7l2.6-.1 .2 .2-.2 .2h-2.5zM286.7 157.7l2.1-.1-.2 .2 .1-.6 .3 .1v.5l-.2 .2h-2zM288.7 143.9l.3 .2v2.5l-.2 .2-.2-.2zM288.7 148.4h.2l.1 .1v2.5l-.2 .3-.2-.3zM288.7 152.8h.2l.1 .1v2.5l-.2 .3-.2-.3z"/>
</g>
<path d="M115.1 79.7l1.4 .6-2.8 1.1 2.8 1.2-2.8 1.1 2.8 1.2-2.8 1.1 1.4 .6M174.6 79.1l1.3 .6-2.7 1.2 2.7 1.1-2.7 1.2 2.7 1.2-2.7 1.1 1.4 .6" fill="none" stroke="#000" stroke-width=".49"/>
<path d="M113.2 74.2h3.7M115.1 74.5v5.2M172.7 73.6h3.7M174.6 74v5.1M115.1 86.6v4.7M174.6 86.1v4.7" fill="none" stroke="#f00" stroke-width=".71"/>
<path d="M200.9 159.9h90.5v20.1h-90.5zM200.9 180h90.5v5h-90.5zM200.9 185h90.5v5.1h-90.5zM200.9 195.1h7.5v7.5h-7.5zM200.9 190.1h90.5v5h-90.5zM208.4 195.1h72.9v7.5h-72.9zM233.6 195.1h22.6v7.5h-22.6zM281.3 195.1h10.1v7.5h-10.1zM200.9 202.6h50.3v2.6h-50.3zM251.2 202.6h40.2v2.6h-40.2z" fill="none" stroke="#000" stroke-width=".21"/>
<g font-size="6">
<text x="40.6" y="27.6">KitProg2 Module Section</text>
<text x="202.9" y="27.3">PSoC 6 BLE Section</text>
</g>
<g font-size="5">
<text x="118.2" y="85.1">4.7K</text>
<text x="177.7" y="84.6">4.7K</text>
</g>
<g font-size="4.3" fill="#fff">
<text x="88.6" y="11.4">Cypress Part</text>
<text x="65.1" y="99.9">KitProg2</text>
<text x="215.1" y="99.9">PSoC 63 BLE Module</text>
<text x="63.3" y="105.2">(PSoC 5LP)</text>
<text x="216.4" y="105.2">(CYBLE-416045-02)</text>
<text x="219.8" y="110.5">(Target Device)</text>
</g>
<g font-size="4.3" fill="#f00">
<text x="71.2" y="39.9">VTARG</text>
<text x="143.3" y="39.4">VIN</text>
<text x="218.7" y="40.2">VTARG</text>
<text x="110.2" y="71.7">VTARG</text>
<text x="169.7" y="71.2">VTARG</text>
<text x="29.2" y="89.6">VBUS</text>
<text x="181.1" y="105.2">VTARG</text>
<text x="95.5" y="108.6">VTARG</text>
</g>
<g font-size="4" fill="#fff">
<text x="140.3" y="11.3">Loaded Parts</text>
<text x="195.2" y="11.3">No Load Parts</text>
<text x="49.4" y="41.2">Reverse</text>
<text x="195.9" y="40.9">Reverse</text>
<text x="14.6" y="43.6">3.3V LDO</text>
<text x="47.4" y="46">Protection</text>
<text x="161.1" y="43.3">3.3V LDO</text>
<text x="193.9" y="45.6">Protection</text>
<text x="38.5" y="67.6">Power LED</text>
<text x="76.8" y="67.6">Mode Switch</text>
<text x="266.2" y="67.6">2 User LEDs</text>
<text x="265.6" y="94.7">WCO Crystal</text>
<text x="269.3" y="99.4">(32KHz)</text>
<text x="13.8" y="103.2">Micro USB</text>
<text x="118.6" y="109.9">5-pin</text>
<text x="152.4" y="109.9">5-pin</text>
<text x="266.4" y="112.4">ECO Crystal</text>
<text x="114.3" y="114.6">Header(J4)</text>
<text x="148" y="114.6">Header(J5)</text>
<text x="268.6" y="117.1">(24MHz)</text>
<text x="234" y="142.9">I/O Headers</text>
<text x="44.4" y="145.2">Status LED</text>
<text x="76.4" y="145.2">I/O Headers</text>
<text x="169.2" y="145.2">Reset Button</text>
<text x="202" y="145.2">User Button</text>
<text x="235.1" y="147.6">(34 GPIOs)</text>
</g>
<g font-size="4">
<text x="149.8" y="90.6">I2C</text>
<text x="148" y="96.8">UART</text>
<text x="98.6" y="115.5">SWD</text>
<text x="185" y="114.3">SWD</text>
</g>
<g font-size="3.3">
<text x="218.5" y="183">CYPRESS SEMICONDUCTOR © 2018</text>
<text x="218.5" y="188">PSoC 6 BLE Prototyping Kit</text>
<text x="213.5" y="200.6">630-60527-01</text>
<text x="236.1" y="200.6">TARE</text>
<text x="258.7" y="200.6">RKAD</text>
<text x="283.9" y="200.6">04</text>
</g>
<g font-size="3" fill="#fff">
<text x="67.3" y="87.2">SIO_REF,</text>
<text x="64.4" y="90.7">VTARG_MEAS</text>
</g>
<g font-size="3">
<text x="247.2" y="165.7">CYPRESS SEMICONDUCTOR</text>
<text x="247.2" y="168.8">198 CHAMPION COURT</text>
<text x="247.2" y="171.9">SAN JOSE, CA 95134</text>
<text x="247.2" y="175">(408) 943-2600</text>
</g>
<g font-size="2.8">
<text x="203.4" y="187.6">SCH Title :</text>
<text x="203.4" y="192.7">Page Title : Block Diagram</text>
</g>
<g font-size="2.2">
<text x="202.4" y="197.1">Size</text>
<text x="210.9" y="197.1">Document Number</text>
<text x="236.1" y="197.1">Drawn By</text>
<text x="258.7" y="197.1">Approved By</text>
<text x="283.9" y="197.1">Rev</text>
<text x="202.9" y="200.4">A4</text>
<text x="203.4" y="204.7">Date:</text>
<text x="214" y="204.7">Thursday, January 16, 2020</text>
<text x="253.7" y="204.7">Sheet</text>
<text x="266.3" y="204.7">2</text>
<text x="271.3" y="204.7">of</text>
<text x="276.9" y="204.7">7</text>
</g>
<g font-size="1.8">
<text x="31.4" y="1.9">5</text>
<text x="89.2" y="1.9">4</text>
<text x="146.9" y="1.9">3</text>
<text x="204.7" y="1.9">2</text>
<text x="262.5" y="1.9">1</text>
<text x=".6" y="29.4">D</text>
<text x="292.1" y="29.4">D</text>
<text x=".6" y="80.1">C</text>
<text x="292.1" y="80.1">C</text>
<text x=".6" y="130.8">B</text>
<text x="292.1" y="130.8">B</text>
<text x=".6" y="181.4">A</text>
<text x="292.1" y="181.4">A</text>
<text x="31.4" y="207.1">5</text>
<text x="89.2" y="207.1">4</text>
<text x="146.9" y="207.1">3</text>
<text x="204.7" y="207.1">2</text>
<text x="262.5" y="207.1">1</text>
</g>
</svg>
